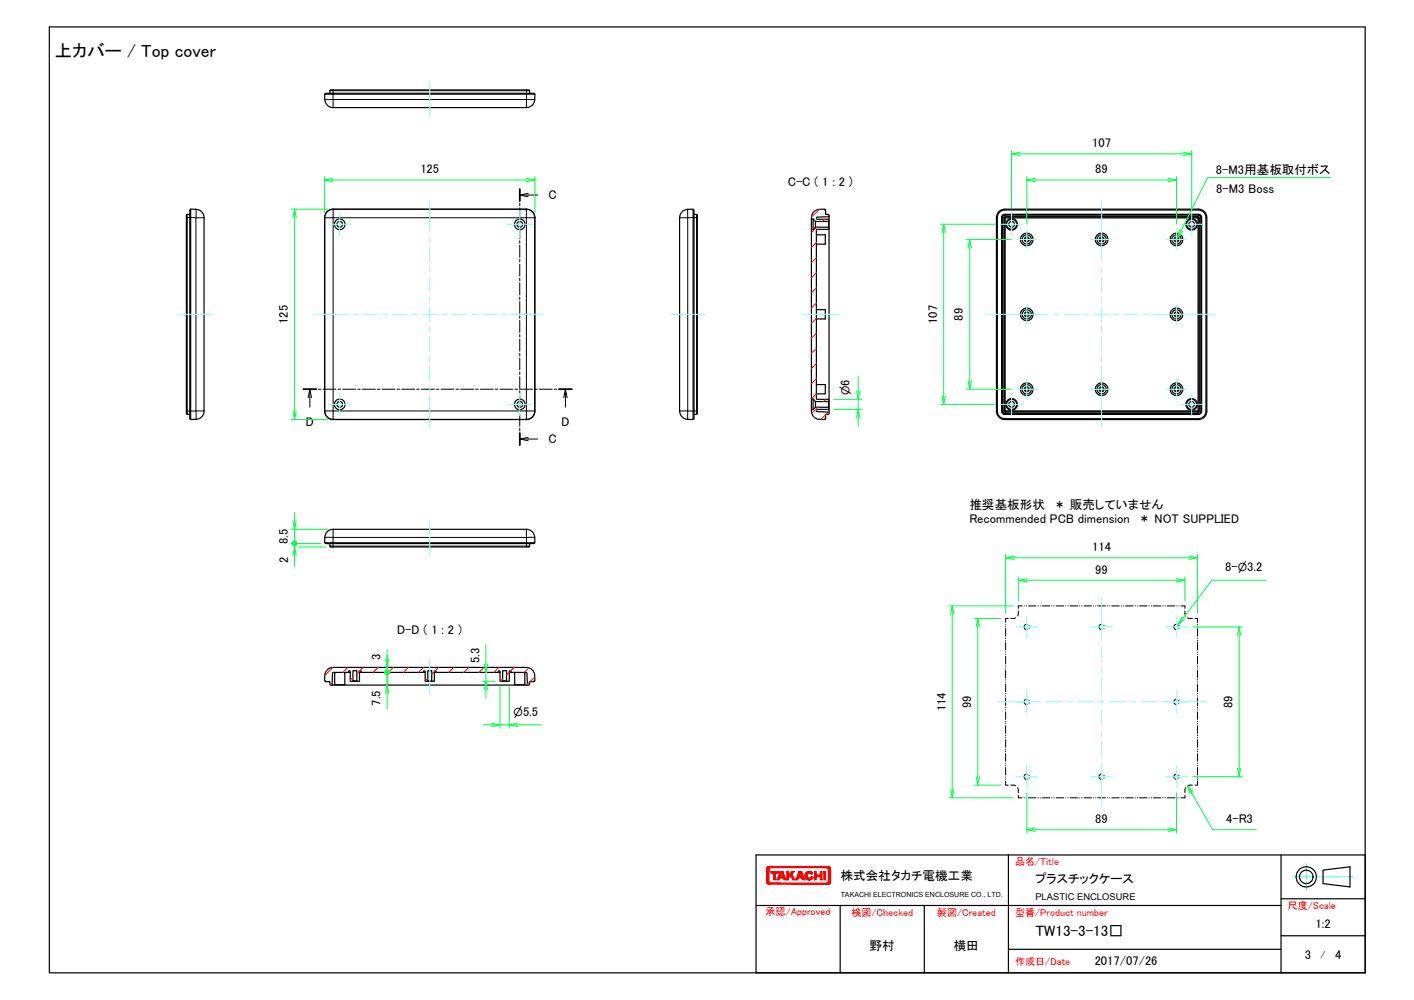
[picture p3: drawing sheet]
<svg xmlns="http://www.w3.org/2000/svg" width="420mm" height="297mm" viewBox="0 0 420 297" stroke-linecap="round" stroke-linejoin="round" font-family="sans-serif">
<g fill="none" stroke="#000" stroke-width=".3">
<path d="M96.5 29.5h2.5M98 26.9h1M99 26.9v2.6M99 26.7v.2M99 26.9h57.4M99 29.5v2.5M99 29.5h57.4v2.5M156.4 26.7v.2M156.4 26.9h1M156.4 26.9v2.6h2.5M154.4 56.2v3.5M154.4 57.9h5.4"/>
<path d="M156.9 57.4l-2.5 .5 2.5 .5M55.4 64.7h.2M55.6 63.7v1M55.6 64.7v57.4h-.2M58.2 62.2v2.5h-2.6M60.6 64.7h-2.4v59.9M98.9 62.1l.1 .1M99 62.2h57.4v2.5h-57.4zM99 62.2a2.51 2.51 0 0 0-2.5 2.5l-.1-.1M154.4 60.3v.8M154.4 61.7v3.6M154.4 65.9v.8"/>
<path d="M154.4 67.3v3.6M154.4 71.5v.8M154.4 72.9v3.6M154.4 77.1v.7M154.4 78.5v3.5M156.4 64.7h2.5v57.4h-2.5zM156.5 62.1l-.1 .1a2.51 2.51 0 0 1 2.5 2.5M159 64.6l-.1 .1M201.9 64.7h2.5M204.4 64.7v57.4h-2.5M204.4 62.2v2.5M207 64.7h-2.6"/>
<path d="M207 64.7h.2M207 63.7v1M207 64.7v57.4h-2.6v2.5M297.6 64.6l.1 .1M297.7 64.7v57.4M297.9 64.7v57.4M298.3 64.7l.1 .1 .4-.3v.2M298.6 63.7h.1M298.6 63.7v.2h57.5M298.6 63.7h57.5M298.6 63.9l-.5 .3-.2 .5h-.2M298.6 63.7l-.7 .4-.2 .6"/>
<path d="M298.6 64.4l57.3 .1 .3 .3M298.7 64.8h-.3l-.1 57.3M298.7 64.8v57.2M298.8 64.7h57.1M298.8 64.7l-.1 .1M355.9 64.7l.1 .1M356 64.8v57.2M356 64.8h.2M356.1 63.7v.2l.5 .3 .2 .5M356.1 63.7l.6 .2 .3 .8M356.1 64.4l-.2 .3M356.1 63.7h.1"/>
<path d="M356.2 64.8v57.2M356.4 64.7l-.2 .1M356.8 64.7h.2v57.4h-.2zM357 64.6v.1M154.4 82.7v.7M154.4 84v3.6M154.4 88.2v.8M154.4 89.6v3.6M154.4 93.8v.8M154.4 95.2v3.5M154.4 99.4v.7M90.1 115.6h3.9"/>
<path d="M91.6 118.1l.5-2.5 .5 2.5M92.1 115.6v5.4M94.6 115.6h.8M96 115.6h3.8M100.4 115.6h.8M101.8 115.6h3.9M106.3 115.6h.7M107.7 115.6h3.8M112.1 115.6h.8M113.5 115.6h3.9M118 115.6h.7M119.3 115.6h3.9"/>
<path d="M123.8 115.6h.8M125.2 115.6h3.8M129.7 115.6h.7M131 115.6h3.9M135.5 115.6h.8M136.9 115.6h3.8M141.3 115.6h.8M142.7 115.6h3.9M147.2 115.6h.7M148.6 115.6h3.8M153 115.6h.8M154.4 115.6h3.9"/>
<path d="M154.4 100.8v3.5M154.4 104.9v.8M154.4 106.3v3.6M154.4 110.5v.8M154.4 111.9v3.6M154.4 116.1v.8M154.4 117.5v3.6M158.9 115.6h.7M160.3 115.6h3.8M164.7 115.6h.8M166.1 115.6h3.8M167.5 118.1l.5-2.5 .5 2.5"/>
<path d="M168 115.6v5.4M60.6 122.1h-5v1M96.4 122.1h2.6v-57.4h-2.5v57.4a2.51 2.51 0 0 0 2.5 2.5h-.1M154.4 121.7v.7M154.4 123.1v3.5M154.4 127.3v.7M154.4 128.6v3.6M154.4 130.4h5.4M156.9 129.9l-2.5 .5 2.5 .5M159 122.1h-.1a2.51 2.51 0 0 1-2.5 2.5h-57.4v-2.5h57.4l.1 2.5M207.2 122.1h-.2v1M297.7 122.1h-.1"/>
<path d="M297.9 122.1l.2 .5 .5 .2M297.9 122.1h-.1a.72 .72 0 0 0 .8 1M298.6 122.8v.3h57.5M298.6 122.8h57.5M298.6 123.1h.1M298.7 122h.1M298.7 122h-.3l.4 .3-.2 .1M298.8 122v.3h57.1v-.3M298.8 122h57.1M356 122h-.1M356 122h.2M356.1 123.1h.1"/>
<path d="M356.2 122l-.3 .3 .2 .1M356.2 122l.2 .1M356.8 122.1l-.2 .5-.5 .2M357 122.1a.85 .85 0 0 1-.9 .9v-.2M357 122.1h.1M96.5 159.6h2.5v2.6h57.4v.3M99 157.2v2.4h59.9M156.4 157.2v5h1M98 162.2h1v.3M303.7 180h-1.1v.7M304.3 180h.1M304.9 180h.1"/>
<path d="M305.6 180h2.2M308.4 180h.1M309.1 180h.1M309.7 180h2.3M312.5 180h.1M313.2 180h.1M313.8 180h2.3M316.7 180h.1M317.3 180h.1M318 180h2.2M320.8 180h.1M321.4 180h.1"/>
<path d="M322.1 180h2.2M324.9 180h.1M325.6 180h.1M326.2 180h2.3M329 180h.1M329.7 180h.1M330.4 180h2.2M333.2 180h.1M333.8 180h.1M334.5 180h2.2M337.3 180h.1M337.9 180h.1"/>
<path d="M338.6 180h2.2M341.4 180h.1M342.1 180h.1M342.7 180h2.3M345.5 180h.1M346.2 180h.1M346.8 180h2.3M349.7 180h.1M350.3 180h.1M351 180h1.1v.7M298.8 185.4v.1M298.8 186.1h.1"/>
<path d="M298.8 186.7v2.3M298.8 189.5v.1M298.8 190.2v.1M298.8 190.8v2.3M298.8 193.7h.1M298.8 194.3v.1M298.8 195v2.2M298.8 197.8v.1M298.8 198.4v.1M298.8 199.1v2.2M299.6 183.7h-.8v1.1M301.8 183.5l-1.5 .2"/>
<path d="M302.6 181.5l-.2 1.5M305.2 185.4a.79 .79 0 0 0-.9 .8 .79 .79 0 0 0 .9 .8M305.8 185.8v.1M305.8 186.6h.1M327.5 185.4a.79 .79 0 0 0-1 .8 .79 .79 0 0 0 1 .8M328 185.8l.1 .1M328.1 186.6h-.1M349.7 185.4a.79 .79 0 0 0-.9 .8 .79 .79 0 0 0 .9 .8M350.3 185.8v.1M350.3 186.6h.1M352.1 181.5l.2 1.5M352.8 183.5l1.5 .2"/>
<path d="M355.1 183.7h.7v1.1M355.8 185.4v.1M355.8 186.1h.1M355.8 186.7v2.3M355.8 189.5v.1M355.8 190.2v.1M355.8 190.8v2.3M355.8 193.7h.1M355.8 194.3v.1M355.8 195v2.2M355.8 197.8v.1M355.8 198.4v.1"/>
<path d="M355.8 199.1v2.2M298.8 201.9v.1M298.8 202.6h.1M298.8 203.2v2.3M298.8 206v.1M298.8 206.7v.1M298.8 207.3v2.3M298.8 210.1v.1M298.8 210.8v.1M298.8 211.5v2.2M298.8 214.3v.1M298.8 214.9v.1"/>
<path d="M298.8 215.6v2.2M298.8 218.4v.1M298.8 219.1h.1M298.8 219.7v2.3M305.2 207.7a.79 .79 0 0 0-.9 .8 .79 .79 0 0 0 .9 .8M305.8 208v.2M305.8 208.8v.1M349.7 207.7a.79 .79 0 0 0-.9 .8 .79 .79 0 0 0 .9 .8M350.3 208v.2M350.3 208.8v.1M355.8 201.9v.1M355.8 202.6h.1"/>
<path d="M355.8 203.2v2.3M355.8 206v.1M355.8 206.7v.1M355.8 207.3v2.3M355.8 210.1v.1M355.8 210.8v.1M355.8 211.5v2.2M355.8 214.3v.1M355.8 214.9v.1M355.8 215.6v2.2M355.8 218.4v.1M355.8 219.1h.1"/>
<path d="M355.8 219.7v2.3M298.8 232.1v1.1h.8M298.8 222.5v.1M298.8 223.2v.1M298.8 223.8v2.3M298.8 226.7h.1M298.8 227.3v.1M298.8 228v2.2M298.8 230.8v.1M298.8 231.4v.1M300.3 233.2l1.5 .2M302.4 234l.2 1.5"/>
<path d="M302.6 236.2v.8h1.1M304.3 237h.1M304.9 237h.1M305.2 229.9a.8 .8 0 0 0-.9 .8 .8 .8 0 0 0 .9 .8M305.6 237h2.2M305.8 230.3v.1M305.8 231.1v.1M308.4 237h.1M309.1 237h.1M309.7 237h2.3M312.5 237h.1M313.2 237h.1"/>
<path d="M313.8 237h2.3M316.7 237h.1M317.3 237h.1M318 237h2.2M320.8 237h.1M321.4 237h.1M322.1 237h2.2M324.9 237h.1M325.6 237h.1M326.2 237h2.3M327.5 229.9a.8 .8 0 0 0-1 .8 .8 .8 0 0 0 1 .8M328 230.3l.1 .1"/>
<path d="M328.1 231.1l-.1 .1M329 237h.1M329.7 237h.1M330.4 237h2.2M333.2 237h.1M333.8 237h.1M334.5 237h2.2M337.3 237h.1M337.9 237h.1M338.6 237h2.2M341.4 237h.1M342.1 237h.1"/>
<path d="M342.7 237h2.3M345.5 237h.1M346.2 237h.1M346.8 237h2.3M349.7 237h.1M349.7 229.9a.8 .8 0 0 0-.9 .8 .8 .8 0 0 0 .9 .8M350.3 230.3v.1M350.3 237h.1M350.3 231.1v.1M352.1 236.2v.8h-1.1M352.3 234l-.2 1.5M354.3 233.2l-1.5 .2"/>
<path d="M355.8 222.5v.1M355.8 223.2v.1M355.8 223.8v2.3M355.8 226.7h.1M355.8 227.3v.1M355.8 228v2.2M355.8 230.8v.1M355.8 231.4v.1M355.8 232.1v1.1h-.7"/>
<circle cx="300.6" cy="66.6" r="1.74"/>
<circle cx="354.1" cy="66.6" r="1.74"/>
<circle cx="300.6" cy="120.1" r="1.75"/>
<circle cx="354.1" cy="120.1" r="1.75"/>
</g>
<g fill="none" stroke="#000" stroke-width=".36">
<path d="M14.7 8h390.9v281h-390.9zM96.4 28h62.6l-.1 1.5a2.49 2.49 0 0 1-2.5 2.5h-57.4a2.49 2.49 0 0 1-2.5-2.5zM96.7 28v-.3h62v.3M98 27.7l.1-.9 .2-.1h58.9l.2 1M56.4 63.7h-.8l-.2 .2v58.9l.1 .2 .9 .1M56.7 62.1l1.5 .1a2.46 2.46 0 0 1 2.4 2.5v57.4a2.46 2.46 0 0 1-2.4 2.5h-1.5zM56.7 62.4h-.3v62h.3M97.1 63l.8-.6 1-.3h57.6a2.51 2.51 0 0 1 2.5 2.5v57.5a2.51 2.51 0 0 1-2.5 2.5h-57.6a2.51 2.51 0 0 1-2.5-2.5v-57.5zM202.7 62.9l1.3-.7 2-.1v62.5h-1.6a2.53 2.53 0 0 1-2.5-2.5v-57.4l.2-.8zM206 62.4h.2v62h-.2M206.2 63.7h.8l.2 .2v58.9l-.2 .3h-.8M241.1 68.2h.5l.7-.7h3.9v.6h-3.4l-.2 .3v50l.1 .2h3.5v.7h-3.9l-.7-.8h-.5z"/>
<path d="M241.1 65v3.2M241.6 65v3.2M241.8 62.9l1.3-.7 2-.1v.3h.2v1.3l1 .1v.6l-3.5 .1-.2 .4 .2 .2h3.4v.7h-3.9l-.7-.8h-.5l.1-1.1zM242.3 65.8v1.7M242.6 69.7h2.6v2.8h-2.6M246.2 65.8v1.7M246.3 64.4v58M297 62.7l.9-.5 .7-.1h57.5a2.51 2.51 0 0 1 2.5 2.5v57.5a2.51 2.51 0 0 1-2.5 2.5h-57.5a2.51 2.51 0 0 1-2.5-2.5v-57.5l.2-1zM297 63l.9-.5 .7-.1h57.5a2.24 2.24 0 0 1 2.2 2.2v57.5a2.24 2.24 0 0 1-2.2 2.3h-57.5a2.24 2.24 0 0 1-2.3-2.3v-57.5l.1-.7zM297.8 64l.8-.3h57.5l.6 .2 .3 .7v57.5l-.2 .6-.7 .4h-57.5l-.6-.2-.4-.8v-57.5zM298.4 64.5h57.9v57.8h-57.9zM242.6 92h2.6v2.7h-2.6"/>
<path d="M241.1 118.5v3.2M241.6 118.5v3.2M242.3 119.3v1.7M242.6 114.2h2.6v2.8h-2.6M246.2 119.3v1.7M241.1 121.7h.5l.7-.7h3.9v.6l-3.5 .1-.1 .3 .2 .3 3.5 .1-.1 .6-.9 .1v1.3h-.2v.2h-1.6a2.54 2.54 0 0 1-2.4-2.9zM97.3 157.9l.6-.4 1.1-.3h57.4a2.49 2.49 0 0 1 2.5 2.4l.1 1.6h-62.6l.2-1.9zM96.7 161.2v.3h62v-.3M98 161.5l.1 .8 .2 .2h58.8l.2-.2 .1-.8M97.3 198.9l.6-.4 1.1-.3h57.4a2.49 2.49 0 0 1 2.5 2.5l.1 1.5h-.3v.3h-1.3l-.1 .9-.6 .1-.2-3.7-4.7-.1-.2-.4-.3 .2v2.9l-.8-.2v-3h-1.1l-.2 3.2h-.6v-2.9l-.2-.2-.3 .1v.3h-18.5l-.1-.3-.2-.1-.2 .2v2.9l-.8-.2v-3h-1.2l-.1 3.2h-.7v-2.9l-.2-.2-.3 .1v.3h-18.5v-.3l-.3-.1-.2 .2v2.9h-.6l-.2-3.2h-1.1v3l-.8 .2v-2.9l-.3-.2-.2 .4-4.7 .1-.2 3.7h-.4l-.2-.2-.1-.8h-1.3v-.3h-.3l.2-1.9zM102.7 199.7l-.2 .3v3.4h-1h-2v-3.4l-.3-.3M103.6 199.7h.5"/>
<path d="M106.8 199.7h.5M125.8 199.7h.5M129.1 199.7h.5M148.1 199.7h.5M151.3 199.7h.5M156.2 199.7l-.3 .3v3.4h-3v-3.4l-.2-.3M98.7 203.5h58M104.7 202.4h1.5M104.9 202.2h1.1M127 202.4h1.4M127.1 202.2h1.2M149.2 202.4h1.5"/>
<path d="M149.4 202.2h1.1M299.6 254v35M380.7 254v35M393.1 258.5l8-1v6l-8-1zM405.6 254h-180.9v35h180.9M224.7 269h156M249.6 269v20M274.6 269v20M380.7 278h24.9M380.7 267h24.9M299.6 282h81.1"/>
<circle cx="100.9" cy="66.6" r=".84"/>
<circle cx="100.9" cy="66.6" r="1.58"/>
<circle cx="154.4" cy="66.6" r=".84"/>
<circle cx="154.5" cy="66.6" r="1.57"/>
<circle cx="300.6" cy="66.6" r="1.5"/>
<circle cx="300.6" cy="66.6" r=".84"/>
<circle cx="305.1" cy="71.1" r="1.37"/>
<circle cx="305.1" cy="71.1" r=".57"/>
<circle cx="305.1" cy="71.1" r=".72"/>
<circle cx="305.1" cy="71.1" r="1.87"/>
<circle cx="327.3" cy="71.1" r="1.37"/>
<circle cx="327.3" cy="71.1" r=".58"/>
<circle cx="327.3" cy="71.1" r=".73"/>
<circle cx="327.3" cy="71.1" r="1.87"/>
<circle cx="349.6" cy="71.1" r="1.36"/>
<circle cx="349.6" cy="71.1" r=".73"/>
<circle cx="349.6" cy="71.1" r="1.87"/>
<circle cx="349.6" cy="71.1" r=".58"/>
<circle cx="354.1" cy="66.6" r="1.49"/>
<circle cx="354.1" cy="66.6" r=".84"/>
<circle cx="305.1" cy="93.4" r=".57"/>
<circle cx="305.1" cy="93.4" r="1.38"/>
<circle cx="305.1" cy="93.4" r=".72"/>
<circle cx="305.1" cy="93.4" r="1.88"/>
<circle cx="349.6" cy="93.4" r="1.37"/>
<circle cx="349.6" cy="93.4" r=".73"/>
<circle cx="349.6" cy="93.4" r=".58"/>
<circle cx="349.6" cy="93.4" r="1.88"/>
<circle cx="305.1" cy="115.6" r=".57"/>
<circle cx="305.1" cy="115.6" r="1.38"/>
<circle cx="305.1" cy="115.6" r=".73"/>
<circle cx="305.1" cy="115.6" r="1.88"/>
<circle cx="327.3" cy="115.6" r=".58"/>
<circle cx="327.3" cy="115.6" r="1.38"/>
<circle cx="327.3" cy="115.6" r=".73"/>
<circle cx="327.3" cy="115.6" r="1.88"/>
<circle cx="349.6" cy="115.6" r="1.37"/>
<circle cx="349.6" cy="115.6" r=".73"/>
<circle cx="349.6" cy="115.6" r=".58"/>
<circle cx="349.6" cy="115.6" r="1.88"/>
<circle cx="100.9" cy="120.1" r=".84"/>
<circle cx="100.9" cy="120.1" r="1.58"/>
<circle cx="154.4" cy="120.1" r=".84"/>
<circle cx="154.5" cy="120.1" r="1.57"/>
<circle cx="300.6" cy="120.1" r="1.51"/>
<circle cx="300.6" cy="120.1" r=".84"/>
<circle cx="354.1" cy="120.1" r=".84"/>
<circle cx="354.1" cy="120.1" r="1.5"/>
<circle cx="388.2" cy="260.5" r="2"/>
<circle cx="388.2" cy="260.5" r="3"/>
</g>
<g fill="#f00" stroke="#f00" stroke-width=".3">
<path d="M246.1 258.3l.7 3.7-.7-.3z"/>
<path d="M246.1 261.7l.7 .3-.7-.1z"/>
<path d="M246.1 261.9l.7 .1z"/>
<path d="M246.1 262l.6 .3-.8-.2z"/>
<path d="M246.1 262l.7 .1-.1 .2z"/>
<path d="M246.1 262h.7v.1z"/>
<path d="M245.8 262.2l.7 .4z"/>
<path d="M245.9 262.1l.7 .4-.1 .1z"/>
<path d="M245.9 262.1l.8 .2-.1 .2z"/>
<path d="M245.7 262.3l.4 .4z"/>
<path d="M245.8 262.2l.5 .5z"/>
<path d="M245.8 262.2l.7 .4-.2 .1z"/>
<path d="M245.5 262.3l.6 .4z"/>
<path d="M229.1 262.3h16.4l.6 .4z"/>
<path d="M228.5 262.7l.6-.4 17 .4z"/>
<path d="M228.5 262.7l.6-.4z"/>
<path d="M228.8 262.2l.1 .1-.4 .4z"/>
<path d="M228.1 262.6l.7-.4z"/>
<path d="M228.1 262.6l.7-.4-.5 .5z"/>
<path d="M228.3 262.7l.5-.5z"/>
<path d="M227.9 262.3l.8-.2z"/>
<path d="M227.9 262.3l.8-.2-.7 .4z"/>
<path d="M228 262.5l.7-.4-.6 .5z"/>
<path d="M227.8 262h.8z"/>
<path d="M227.8 262h.8l-.8 .1z"/>
<path d="M227.8 262.1l.8-.1-.7 .3z"/>
<path d="M227.8 262l.7-.3v.2z"/>
<path d="M228.5 258.3v3.4l-.7 .3z"/>
<path d="M227.8 258.1l.7 .2-.7 3.7z"/>
<path d="M227.8 258.1h.7v.2z"/>
<path d="M227.8 258.1l.8-.1z"/>
<path d="M227.9 257.7l.8 .2z"/>
<path d="M227.9 257.7l.7 .3-.8-.1z"/>
<path d="M227.8 257.9l.8 .1-.8 .1z"/>
<path d="M228.1 257.5l.7 .3z"/>
<path d="M228 257.6l.1-.1 .6 .4z"/>
<path d="M228 257.6l.7 .3-.8-.2z"/>
<path d="M228.5 257.4l.4 .3z"/>
<path d="M228.3 257.4l.5 .4z"/>
<path d="M228.1 257.5l.2-.1 .5 .4z"/>
<path d="M228.5 257.4l.6 .3z"/>
<path d="M228.5 257.4l17 .3h-16.4z"/>
<path d="M228.5 257.4h17.6l-.6 .3z"/>
<path d="M245.5 257.7l.6-.3z"/>
<path d="M245.7 257.7l.4-.3z"/>
<path d="M245.8 257.8l.7-.3-.6 .4z"/>
<path d="M245.8 257.8l.5-.4 .2 .1z"/>
<path d="M246.1 257.4h.2l-.5 .4z"/>
<path d="M245.9 257.9l.8-.2z"/>
<path d="M245.9 257.9l.7-.3 .1 .1z"/>
<path d="M245.9 257.9l.6-.4 .1 .1z"/>
<path d="M246.1 258l.7 .1z"/>
<path d="M246.1 258l.7-.1v.2z"/>
<path d="M246.1 258l.6-.3 .1 .2z"/>
<path d="M246.1 258.1h.7l-.7 .2z"/>
<path d="M246.1 258.3l.7-.2v3.9z"/>
<path d="M230.5 259.4l.8-.5v.5z"/>
<path d="M229 258.9h2.3l-.8 .5z"/>
<path d="M229 258.9l1.5 .5h-.6z"/>
<path d="M229 258.9l.9 .5h-.9z"/>
<path d="M229.9 259.4l.6 1.9h-.6z"/>
<path d="M229.9 259.4h.6v1.9z"/>
<path d="M231.9 260.3h.6l.2 .5z"/>
<path d="M232.5 260.3l1 1-.8-.5z"/>
<path d="M232.6 258.9l.9 2.4-1-1z"/>
<path d="M231.8 258.9l.4 .5-.3 .9z"/>
<path d="M231.8 258.9l.1 1.4-1 1z"/>
<path d="M231.9 260.3l-.2 .5-.8 .5z"/>
<path d="M230.9 261.3l.8-.5-.2 .5z"/>
<path d="M231.8 258.9h.8l-.4 .5z"/>
<path d="M232.6 258.9l-.1 1.4-.3-.9z"/>
<path d="M231.9 260.3l.8 .5h-1z"/>
<path d="M232.7 260.8l.8 .5h-.6z"/>
<path d="M235.3 259.7l.3 1.6-.7-1.2z"/>
<path d="M234.4 259.9l.9-.2-.4 .4z"/>
<path d="M234.4 259.9l.5 .2-.5 .6z"/>
<path d="M234.4 259.9v.8l-.6 .6z"/>
<path d="M234.4 260.7v.6h-.6z"/>
<path d="M235.3 259.7l.9 1.6h-.6z"/>
<path d="M235.3 258.9h.8l-.8 .8z"/>
<path d="M235.3 258.9v.8l-.9 .2z"/>
<path d="M233.8 258.9h.6v1z"/>
<path d="M233.8 258.9l.6 1-.6 1.4z"/>
<path d="M237.5 260.3h.6l.2 .5z"/>
<path d="M238.1 260.3l1 1-.8-.5z"/>
<path d="M238.2 258.9l.9 2.4-1-1z"/>
<path d="M237.4 258.9l.4 .5-.3 .9z"/>
<path d="M237.4 258.9l.1 1.4-1 1z"/>
<path d="M237.5 260.3l-.2 .5-.8 .5z"/>
<path d="M236.5 261.3l.8-.5-.2 .5z"/>
<path d="M237.4 258.9h.8l-.4 .5z"/>
<path d="M238.2 258.9l-.1 1.4-.3-.9z"/>
<path d="M237.5 260.3l.8 .5h-1z"/>
<path d="M238.3 260.8l.8 .5h-.6z"/>
<path d="M241 259.6l.5-.3z"/>
<path d="M241.4 259.2l-.4 .4z"/>
<path d="M241 259.5l.4-.3z"/>
<path d="M241.3 259.1l-.3 .4z"/>
<path d="M241.3 259.1l-.4 .4z"/>
<path d="M240.9 259.5l.4-.4z"/>
<path d="M241.2 259.1l-.3 .4z"/>
<path d="M241.1 259l-.3 .4z"/>
<path d="M240.9 258.9l-.1 .5z"/>
<path d="M240.8 258.9l-.1 .5z"/>
<path d="M240.8 258.9l-.2 .5z"/>
<path d="M240.7 258.9l-.1 .5z"/>
<path d="M240.5 258.8v.5z"/>
<path d="M240.4 258.8l.1 .5z"/>
<path d="M240.3 258.9l.1 .4z"/>
<path d="M240.1 258.9l.2 .4z"/>
<path d="M240.1 258.9l.2 .5z"/>
<path d="M240 258.9l.3 .5z"/>
<path d="M240 258.9l.2 .5z"/>
<path d="M239.9 259l.3 .4z"/>
<path d="M239.8 259l.3 .4z"/>
<path d="M239.8 259l.3 .5z"/>
<path d="M239.7 259.1l.4 .4z"/>
<path d="M239.7 259.1l.3 .4z"/>
<path d="M239.6 259.2l.4 .3z"/>
<path d="M239.6 259.2l.4 .4z"/>
<path d="M239.6 259.2l.4 .4-.5-.3z"/>
<path d="M239.5 259.3l.5 .3z"/>
<path d="M239.5 259.3l.4 .4z"/>
<path d="M239.4 259.4l.5 .3z"/>
<path d="M239.3 259.5l.5 .3z"/>
<path d="M239.3 259.6l.5 .2z"/>
<path d="M239.3 259.6l.5 .3z"/>
<path d="M239.2 259.8l.6 .1z"/>
<path d="M239.2 259.9h.6z"/>
<path d="M239.2 259.9l.6 .1h-.6z"/>
<path d="M239.2 260l.6 .1z"/>
<path d="M239.2 260.2l.6-.1z"/>
<path d="M239.2 260.2h.6z"/>
<path d="M239.2 260.3l.6-.1z"/>
<path d="M239.2 260.3h.6z"/>
<path d="M239.2 260.4l.6-.1z"/>
<path d="M239.3 260.5l.5-.1z"/>
<path d="M239.3 260.7l.5-.2z"/>
<path d="M239.4 260.8l.4-.3z"/>
<path d="M239.4 260.8l.5-.3-.4 .4z"/>
<path d="M239.5 260.9l.4-.4z"/>
<path d="M239.5 260.9l.5-.3z"/>
<path d="M239.5 261l.5-.4z"/>
<path d="M239.5 261l.5-.3z"/>
<path d="M240 260.7l-.4 .4z"/>
<path d="M239.6 261.1l.4-.4-.3 .5z"/>
<path d="M240 260.7l-.3 .5z"/>
<path d="M240.1 260.8l-.4 .4z"/>
<path d="M240.1 260.8l-.3 .4z"/>
<path d="M240.1 260.8l-.1 .5z"/>
<path d="M240.2 260.9l-.2 .4z"/>
<path d="M240.2 260.9l-.1 .4z"/>
<path d="M240.3 260.9l-.1 .5z"/>
<path d="M240.4 260.9l-.2 .5z"/>
<path d="M240.4 260.9v.5z"/>
<path d="M240.4 260.9l.1 .5z"/>
<path d="M240.5 260.9l.1 .5z"/>
<path d="M240.6 260.9v.5z"/>
<path d="M240.6 260.9l.2 .4z"/>
<path d="M240.7 260.9l.2 .4z"/>
<path d="M240.7 260.9l.3 .4z"/>
<path d="M240.8 260.8l.2 .5z"/>
<path d="M240.9 260.8l.2 .4z"/>
<path d="M240.9 260.8l.3 .4z"/>
<path d="M240.9 260.7l.3 .5z"/>
<path d="M240.9 260.7l.4 .3z"/>
<path d="M241 260.7l.4 .2z"/>
<path d="M241 260.6l.4 .3z"/>
<path d="M241 260.6l.5 .2z"/>
<path d="M241.1 260.5l.4 .3z"/>
<path d="M241.1 260.5l.5 .3z"/>
<path d="M241.1 260.5l.5 .1z"/>
<path d="M241.1 260.4l.5 .2z"/>
<path d="M242 258.9h.6v1z"/>
<path d="M242 258.9l.6 1-.6 1.4z"/>
<path d="M242.6 259.9v.5l-.6 .9z"/>
<path d="M242.6 260.4v.9h-.6z"/>
<path d="M242.6 259.9l1.1 .5h-1.1z"/>
<path d="M242.6 259.9h1.1v.5z"/>
<path d="M243.7 259.9l.5 1.4-.5-.9z"/>
<path d="M244.2 258.9v2.4l-.5-1.4z"/>
<path d="M243.7 260.4l.5 .9h-.5z"/>
<path d="M243.7 258.9h.5l-.5 1z"/>
<path d="M244.8 258.9h.5v2.4z"/>
<path d="M244.8 258.9l.5 2.4h-.5z"/>
</g>
<path d="M388.1 256.5v2.6M388.1 259.8v1.3M384.1 260.5h2.1M386.6 260.5h1.1M388.1 260.5h4M388.1 261.8v2.7M392.7 260.5h.9M394.2 260.5h4M398.7 260.5h.9M400.1 260.5h2.1" fill="none" stroke="#0ff" stroke-width=".3"/>
<path d="M154.4 56.2v3.5M90.1 115.6h3.9M166.1 115.6h3.8M154.4 128.6v3.6" fill="none" stroke="#000" stroke-width=".51"/>
<g fill="none" stroke="#f00" stroke-width=".3">
<path d="M242.6 76.6l-1.5 1.4M242.6 72.1l-1.5 1.5M242.7 67.5l-1.6 1.6M243.5 62.2l-2.4 2.3M245 65.1l-.6 .7M246.3 63.9l-.5 .5M242.6 99l-1.5 1.5M242.6 94.5l-1.5 1.5M242.6 90l-1.5 1.5M242.6 85.5l-1.5 1.5M242.6 81l-1.5 1.5M242.6 117l-1.5 1.5"/>
<path d="M242.6 112.5l-1.5 1.5M242.6 108l-1.5 1.5M242.6 103.5l-1.5 1.5M245.4 118.6l-.7 .7M243.1 121l-1.9 1.8M245.3 123.2l-1.4 1.4M246.1 122.4l-.6 .7M98.9 198.3l-2.4 2.3M103.4 198.2l-1.5 1.5M107.9 198.2l-1.9 1.9M112.4 198.2l-1.5 1.5M116.8 198.2l-1.5 1.5"/>
<path d="M121.3 198.2l-1.4 1.5M125.8 198.2l-1.5 1.5M129.1 199.5l-.8 .8M130.3 198.2l-1 1.1M134.8 198.2l-1.5 1.5M139.3 198.2l-1.5 1.5M143.8 198.2l-1.5 1.5M148.3 198.2l-1.5 1.5M151.3 199.7l-.8 .8M152.8 198.2l-1.1 1.1M157.1 198.4l-1.3 1.3M98.7 202.9l-.5 .6"/>
<path d="M104.9 201.2l-.8 .9M127.1 201.4l-.8 .8M149.4 201.6l-.8 .8M157.4 202.6l-.7 .7M158.9 201.1l-1.4 1.4"/>
</g>
<g fill="none" stroke="#80ffff" stroke-width=".3">
<path d="M127.7 24.2v10.3M127.7 59.7v9.3M327.3 59.6v18.3M97.6 66.6h6.7M101 63.3v6.7M127.7 70.5v1.5M127.7 73.5v4.4M127.7 79.4v1.5M150.4 66.6h8.1M154.4 62.5v8.2M297.3 66.6h6.6M300.6 63.3v6.7"/>
<path d="M302 71.1h6.2M305.1 68.1v6.1M324.3 71.1h6.1M327.3 79.4v1.4M346.5 71.1h6.1M349.6 68.1v6.1M350.7 66.6h6.7M354.1 63.3v6.7M52.9 93.4h10.3M94 93.4h9.3M104.8 93.4h1.5M107.8 93.4h4.4"/>
<path d="M113.7 93.4h1.5M116.7 93.4h4.3M122.5 93.4h1.5M125.5 93.4h4.4M127.7 82.4v4.3M127.7 88.2v1.5M127.7 91.2v4.3M127.7 97v1.6M131.3 93.4h1.6M134.4 93.4h4.3M140.2 93.4h1.5M143.2 93.4h4.3"/>
<path d="M149.1 93.4h1.5M152.1 93.4h9.3M199.5 93.4h10M238.6 93.4h10.2M293.6 93.4h18.1M305.1 90.3v6.1M313.2 93.4h1.5M316.2 93.4h4.3M322 93.4h1.5M325 93.4h4.4M327.3 82.3v4.4M327.3 88.2v1.5"/>
<path d="M327.3 91.2v4.3M327.3 97v1.6M330.9 93.4h1.5M333.9 93.4h4.3M339.7 93.4h1.5M342.7 93.4h18.1M349.6 90.3v6.1M101 116.8v6.7M127.7 100.1v4.3M127.7 105.9v1.5M127.7 108.9v4.3M127.7 114.7v1.5"/>
<path d="M127.7 117.7v9.4M154.4 116.8v6.7M300.6 116.8v6.7M302 115.6h6.2M305.1 112.5v6.2M324.3 115.6h6.1M327.3 100.1v4.3M327.3 105.9v1.5M327.3 108.9v18.2M346.5 115.6h6.1M349.6 112.5v6.2M354.1 116.8v6.7"/>
<path d="M97.6 120.1h6.7M151.1 120.1h6.7M297.3 120.1h6.6M350.7 120.1h6.7M127.7 154.7v10.3M327.3 177.5v12.9M127.7 195.7v10.3M301.8 186.2h6.6M305.1 182.9v6.6M324.1 186.2h6.5M327.3 191.9v4.9M327.3 198.3v1.5"/>
<path d="M346.3 186.2h6.6M349.6 182.9v6.6M296.3 208.5h13M305.1 205.2v6.6M310.8 208.5h4.9M317.2 208.5h1.5M320.2 208.5h4.9M326.6 208.5h1.5M327.3 201.3v4.9M327.3 207.7v1.5M327.3 210.7v4.9M327.3 217.1v1.5"/>
<path d="M329.6 208.5h4.9M336 208.5h1.5M339 208.5h4.9M345.4 208.5h12.9M349.6 205.2v6.6M301.8 230.7h6.6M305.1 227.4v6.6M324.1 230.7h6.5M327.3 220.1v5M327.3 226.6v12.9M346.3 230.7h6.6M349.6 227.4v6.6"/>
</g>
<g fill="none" stroke="#00ff3f" stroke-width=".3">
<path d="M96.4 52.5v10.6M96.4 53.5h62.6M98.9 53l-2.5 .5 2.5 .5M156.5 53l2.5 .5-2.5 .5M159 52.5v10.6M300.6 45.7h53.5M300.6 44.7v17.1M303.1 45.2l-2.5 .5 2.5 .5M305.1 52.5v14M305.1 53.5h44.5M307.6 53l-2.5 .5 2.5 .5M347.1 53l2.5 .5-2.5 .5"/>
<path d="M349.6 52.5v14M351.6 45.2l2.5 .5-2.5 .5M354.1 44.7v17.1M86.5 62.1h10.9M87 64.6l.5-2.5 .5 2.5M87.5 62.1v62.5M279.4 66.6h16.3M279.9 69.1l.5-2.5 .5 2.5M280.4 66.6v53.5M287.2 71.1h13.3M287.6 73.6l.6-2.5 .5 2.5M288.2 71.1v44.5"/>
<path d="M247.7 118.6h8.3M254.5 116.1l.5 2.5 .5-2.5M255 111.7v14.9M279.9 117.6l.5 2.5 .5-2.5M287.2 115.6h13.3M287.6 113.1l.6 2.5 .5-2.5M86.5 124.6h10.9M87 122.1l.5 2.5 .5-2.5M247.7 121.6h8.3M254.5 124.1l.5-2.5 .5 2.5M279.4 120.1h16.3M86.5 157.2h11"/>
<path d="M87 154.7l.5 2.5 .5-2.5M87.5 152.2v16.1M86.5 161.5h8.7M87 165l.5-2.5 .5 2.5M88.7 162.5h8.1M281.9 180h19.2M282.9 180v57M298.8 164.7v17.5M298.8 165.7h57M301.3 165.2l-2.5 .5 2.5 .5M302.6 172.4h49.5M302.6 171.4v7.1"/>
<path d="M305.1 171.9l-2.5 .5 2.5 .5M349.6 171.9l2.5 .5-2.5 .5M352.1 171.4v7.1M353.3 165.2l2.5 .5-2.5 .5M355.8 164.7v17.5M376.1 172.4h-16l-10 13.2M114.5 195.7l.5 2.5 .5-2.5M115 193.1v17.5M143.9 197.3l.5 2.4 .5-2.4M144.4 191.5v15.9M282.5 182.5l.4-2.5 .6 2.5M289.5 183.7h7.8"/>
<path d="M290.1 186.2l.4-2.5 .6 2.5M290.5 183.7v49.5M351.2 183.3l-1.1 2.3 1.9-1.7M354.4 186.2h14.8M367.7 188.7l.5-2.5 .5 2.5M368.2 186.2v44.5M114.5 206l.5-2.5 .5 2.5M143.4 202.4h3.7M143.6 215.3h17.3M143.9 204.9l.5-2.5 .5 2.5M146.1 214.8l2.5 .5-2.5 .5M148.6 203.9v12.4"/>
<path d="M151.3 203.9v12.4M153.8 214.8l-2.5 .5 2.5 .5M281.9 237h19.2M282.5 234.5l.4 2.5 .6-2.5M289.5 233.2h7.8M290.1 230.7l.4 2.5 .6-2.5M305.1 235.5v12M349.6 235.5v12M352.8 233.4l7.6 13h12.9M354.4 230.7h14.8M354.5 235.3l-1.7-1.9 .8 2.4M367.7 228.2l.5 2.5 .5-2.5"/>
<path d="M305.1 246.5h44.5M307.6 246l-2.5 .5 2.5 .5M347.1 246l2.5 .5-2.5 .5"/>
</g>
<g fill="#00ff3f" stroke="#00ff3f" stroke-width=".3">
<path d="M88 161.1l.1 .4z"/>
<path d="M87.9 161l.2 .5z"/>
<path d="M87.8 160.9l.3 .6z"/>
<path d="M87.6 160.8l.5 .7z"/>
<path d="M87.4 160.8l.7 .7z"/>
<path d="M87.2 160.9l.2-.1 .7 .7z"/>
<path d="M87.2 160.9l.9 .6-1-.4z"/>
<path d="M87.1 161.1l1 .4-1.1-.3z"/>
<path d="M87 161.2l1.1 .3-1.2-.1z"/>
<path d="M86.9 161.4l1.2 .1-1.2 .1z"/>
<path d="M86.9 161.6l1.2-.1-1.1 .2z"/>
<path d="M87 161.7l1.1-.2-1 .4z"/>
<path d="M87.1 161.9l1-.4-.9 .5z"/>
<path d="M87.2 162l.9-.5z"/>
<path d="M87.4 162.1l.7-.6z"/>
<path d="M88.1 161.5l-.5 .6z"/>
<path d="M88.1 161.5l-.3 .6z"/>
<path d="M88.1 161.5l-.2 .5z"/>
<path d="M88.1 161.5l-.1 .3z"/>
<path d="M88.1 161.5v.2z"/>
<path d="M115.5 199.4l.2 .3z"/>
<path d="M115.4 199.3l.3 .4z"/>
<path d="M115.2 199.2l.5 .5z"/>
<path d="M115.1 199.1l.6 .6z"/>
<path d="M114.9 199.1l.8 .6z"/>
<path d="M114.7 199.2l1 .5z"/>
<path d="M114.6 199.3l.1-.1 1 .5z"/>
<path d="M114.6 199.3l1.1 .4-1.2-.2z"/>
<path d="M114.5 199.5l1.2 .2-1.3-.1z"/>
<path d="M114.4 199.6l1.3 .1-1.3 .1z"/>
<path d="M114.4 199.8l1.3-.1-1.2 .3z"/>
<path d="M114.5 200l1.2-.3-1.1 .5z"/>
<path d="M114.6 200.2l1.1-.5-1 .6z"/>
<path d="M114.7 200.3l1-.6-.8 .6z"/>
<path d="M114.9 200.3l.8-.6z"/>
<path d="M115.7 199.7l-.6 .7z"/>
<path d="M115.7 199.7l-.5 .6z"/>
<path d="M115.7 199.7l-.3 .5z"/>
<path d="M115.7 199.7l-.2 .4z"/>
<path d="M115.7 199.7l-.1 .2z"/>
</g>
<path d="M395.4 52.7h-36.6l-6.9 13.8M350.6 68.2l-.7 2.4 1.6-2M351.8 66.7l-1.9 3.9" fill="none" stroke="#00ff40" stroke-width=".3"/>
<text font-size="5.2" x="16.3" y="16.8">上カバー / Top cover</text>
<text font-size="4.5" x="307.6" y="278.1">TW13-3-13□</text>
<g font-size="3.7">
<text x="324.5" y="43.7">107</text>
<text x="124.9" y="51.5">125</text>
<text x="325.4" y="51.5">89</text>
<text x="361.3" y="51.7">8-M3用基板取付ボス</text>
<text x="163" y="59.2">C</text>
<text x="234" y="55.4">C-C ( 1 : 2 )</text>
<text x="361.4" y="57.4">8-M3 Boss</text>
<text x="286.1" y="95.3" transform="rotate(-90 286.1 95.3)">89</text>
<text x="85.6" y="96.2" transform="rotate(-90 85.6 96.2)">125</text>
<text x="278.4" y="96.2" transform="rotate(-90 278.4 96.2)">107</text>
<text x="252.4" y="114.6" transform="rotate(-90 252.4 114.6)">6</text>
<text x="90.9" y="126.7">D</text>
<text x="163" y="131.7">C</text>
<text x="166.8" y="126.7">D</text>
<text x="288" y="151.1">推奨基板形状　＊ 販売していません</text>
<text x="288" y="155.5">Recommended PCB dimension　＊ NOT SUPPLIED</text>
<text x="85.6" y="161.6" transform="rotate(-90 85.6 161.6)">8.5</text>
<text x="85.6" y="167.3" transform="rotate(-90 85.6 167.3)">2</text>
<text x="324.5" y="163.7">114</text>
<text x="325.4" y="170.4">99</text>
<text x="364.1" y="169.7">8-</text>
<text x="370.6" y="169.7">3.2</text>
<text x="118" y="188.2">D-D ( 1 : 2 )</text>
<text x="113" y="196" transform="rotate(-90 113 196)">3</text>
<text x="142.4" y="197" transform="rotate(-90 142.4 197)">5.3</text>
<text x="113" y="209.6" transform="rotate(-90 113 209.6)">7.5</text>
<text x="155.4" y="212.7">5.5</text>
<text x="281" y="211.3" transform="rotate(-90 281 211.3)">114</text>
<text x="288.6" y="210.3" transform="rotate(-90 288.6 210.3)">99</text>
<text x="366.2" y="210.3" transform="rotate(-90 366.2 210.3)">89</text>
<text x="325.4" y="244.5">89</text>
<text x="364.4" y="244.4">4-R3</text>
<text x="249.8" y="261.3">株式会社タカチ電機工業</text>
<text x="307.6" y="262.4">プラスチックケース</text>
<text x="390.9" y="275.8">1:2</text>
<text x="258.4" y="282.3">野村</text>
<text x="283.4" y="282.3">横田</text>
<text x="325.3" y="286.7">2017/07/26</text>
<text x="387.7" y="284.8">3</text>
<text x="396.7" y="284.8">4</text>
</g>
<text font-size="3.3" x="367.8" y="169.7">⌀</text>
<g font-size="3.2">
<text x="252.4" y="117.4" transform="rotate(-90 252.4 117.4)">⌀</text>
<text x="152.6" y="212.7">⌀</text>
</g>
<g font-size="3" fill="#f00">
<text x="301.7" y="257">品名/Title</text>
<text x="227.5" y="271.9">承認/Approved</text>
<text x="253" y="272.1">検図/Checked</text>
<text x="278.4" y="272">製図/Created</text>
<text x="301.7" y="272">型番/Product number</text>
<text x="382.6" y="270">尺度/Scale</text>
<text x="301.7" y="286.6">作成日/Date</text>
</g>
<text font-size="3" x="392.4" y="284.5">/</text>
<text font-size="2.8" x="307.6" y="267.4">PLASTIC ENCLOSURE</text>
<text font-size="2.1" x="249.8" y="266.6">TAKACHI ELECTRONICS ENCLOSURE CO., LTD.</text>
</svg>
